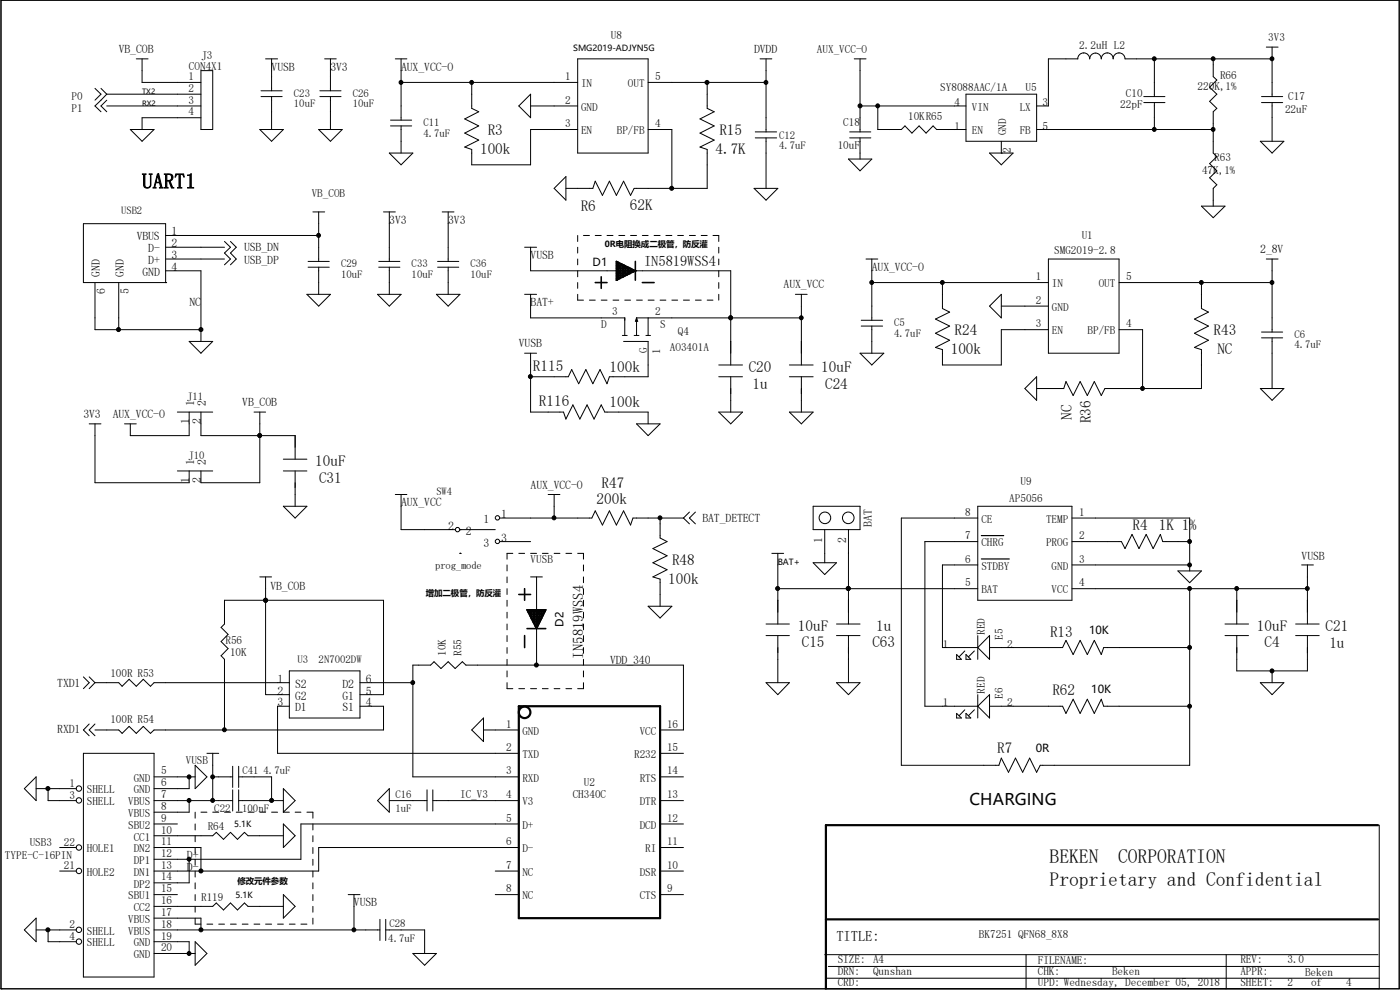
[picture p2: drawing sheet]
<svg xmlns="http://www.w3.org/2000/svg" width="297mm" height="210mm" viewBox="0 0 297 210" stroke-linecap="round" stroke-linejoin="round" font-family="sans-serif">
<g fill="none" stroke="#000" stroke-width=".21">
<path d="M.2 0h296.6v209.8h-296.6zM20.2 18.8l1.2 1.2-1.2 1.3M21.4 18.8l1.2 1.2M22.6 20h20M22.6 20l-2.4 2.5 1.2 1.2M28.9 12.5h2.5M30.1 12.5v5h12.5M42.6 15h2.5v12.5h-2.5zM55.4 19.3h4.5M56.3 12.5h2.6M57.6 12.5v6.8M67.9 19.3h4.4"/>
<path d="M68.9 12.5h2.4M70.1 12.5v6.8M83.9 12.5h2.4M85.1 17.5h37.5M85.1 12.5v13M100.1 17.5v5.5l1.5 .7-3 1.5 3 1.5-3 1.5 3 1.5-3 1.5 1.5 .5v3.3h12.5v-7.5h10M122.6 12.5h14.9v20h-14.9zM137.5 17.5h25M150 17.5v5.5l1.5 .7-3 1.5 3 1.5-3 1.5 3 1.5-3 1.5 1.5 .5v8.3h-15.5l-.7 1.4-1.5-3-1.5 3-1.5-3-1.5 3-1.5-3-.5 1.6h-5.7M161.2 12.5h2.5M162.5 12.5v15.5M181.2 12.5h2.5"/>
<path d="M182.5 12.5v15.5M204.9 20h15v10h-15zM228.6 12.5a1.27 1.27 0 0 1 1.3-1.3 1.27 1.27 0 0 1 1.3 1.3 1.23 1.23 0 0 1 1.2-1.2 1.23 1.23 0 0 1 1.2 1.2 1.27 1.27 0 0 1 1.3-1.3 1.27 1.27 0 0 1 1.3 1.3M228.7 12.5h-6.3v10h-2.5M236.1 12.5a1.27 1.27 0 0 1 1.3-1.3 1.27 1.27 0 0 1 1.3 1.3h31.2M244.9 12.5v8M257.4 12.5v3.8l.7 .7-1.5 1.5 1.5 1.5-1.5 1.5 1.5 1.5-.7 .7v8.8l.7 .7-1.5 1.5 1.5 1.5-1.5 1.5 1.5 1.5-.7 .8v3.7M268.6 10h2.5M269.9 12.5h.1M269.9 10v10.5M22.6 22.5h20M22.6 21.3l-1.2 1.2 1.2 1.2"/>
<path d="M27.6 27.5h5.1l-2.6 2.5zM42.6 25h-12.5v2.5M55.1 27.5h5l-2.5 2.5zM55.4 20.5h4.5M57.6 20.5v7M67.6 27.5h5l-2.5 2.5zM67.9 20.5h4.4M70.1 20.5v7M82.6 32.5h5l-2.5 2.5zM82.8 26.7h4.5M82.8 25.5h4.5M85.1 26.7v5.8"/>
<path d="M110.1 22.5l2.5-2.5v5zM112.6 22.5h10M117.6 40l2.5-2.5v5zM137.5 27.5h5v12.5M160 40h5l-2.5 2.5zM160.2 29.3h4.6M160.2 28h4.6M162.5 29.3v10.7M180 33.7h5l-2.5 2.5zM180.3 29.3h4.4M180.3 28h4.4M182.5 29.3v4.4"/>
<path d="M182.5 22.5h22.4M186.2 22.5v5h5l.8-.8 1.5 1.5 1.5-1.5 1.5 1.5 1.5-1.5 .7 .8h6.2M209.9 32.5h5l-2.5 2.5zM212.4 32.5h.1M212.4 30v2.5M219.9 27.5h37.5M242.7 21.8h4.4M242.7 20.5h4.4M244.9 21.8v5.7M267.4 30h5l-2.5 2.5zM267.6 21.8h4.5M267.6 20.5h4.5"/>
<path d="M269.9 21.8v8.2M17.7 47.5h17.4v12.4h-17.4zM20.2 59.9v10h22.4M25.2 59.9v10M35.1 59.9h.1M35.1 50h32.5M35.1 54.9h12.5M35.1 57.4h7.5v15M35.1 52.5h12.5M47.6 51.2l1.3 1.3-1.3 1.2 1.3 1.2-1.3 1.3M48.9 51.2l1.2 1.3-1.2 1.2 1.2 1.2-1.2 1.3M65.4 56.7h4.4"/>
<path d="M65.4 55.5h4.4M66.4 45h2.5M67.6 45v10.5M67.6 56.7v5.7M80.3 56.7h4.5M80.3 55.5h4.5M81.4 45h2.5M82.6 45v10.5M82.6 56.7v5.7M92.8 56.7h4.5M92.8 55.5h4.5M93.8 45h2.5"/>
<path d="M95.1 45v10.5M95.1 56.7v5.7M111.3 52.5h2.5M112.6 52.5v4.9h18.7M122.6 50v1.2M122.6 52.5v1.2M122.6 54.9v1.3M122.6 57.4v1.3M122.6 59.9v1.3M123.8 50h1.3M126.3 50h1.3M128.8 50h1.2"/>
<path d="M131.3 50h1.2M133.8 50h1.2M133.8 57.4h21.2v20M136.3 50h1.2M138.8 50h1.2M141.3 50h1.2M143.8 50h1.2M146.3 50h1.2M148.8 50h1.2M151.3 50h1.2v1.2M152.5 52.5v1.2M152.5 54.9v1.3"/>
<path d="M152.5 57.4v1.3M152.5 59.9v1.3M183.7 54.9h2.5M185 59.9h37.4M185 54.9v13M199.9 59.9v5.5l1.6 .8-3 1.5 3 1.5-3 1.5 3 1.5-3 1.5 1.4 .5v3.2h12.5v-7.5h10M222.4 54.9h15v20h-15zM237.4 59.9h32.5M254.9 59.9v5.5l1.5 .8-3 1.5 3 1.5-3 1.5 3 1.5-3 1.5 1.5 .5v8.2h-20.5l-.8 1.5-1.4-3-1.5 3-1.5-3-1.5 3-1.6-3-.4 1.5h-5.8M254.9 43.7h5l-2.5 2.5zM268.6 54.9h2.5M269.9 54.9v15.5"/>
<path d="M40.1 72.4h5l-2.5 2.5zM65.1 62.4h5l-2.5 2.5zM80.1 62.4h5l-2.5 2.5zM92.6 62.4h5l-2.5 2.5zM111.3 74.9h2.5M111.3 62.4h2.5M112.6 74.9v12.5h6.9l.6 1.5 1.4-3 1.5 3 1.5-3 1.5 3 1.6-3 .7 1.5h9.2v2.5M112.6 62.4v5h19.9v3.8M122.6 62.4v1.3h1.2M125.1 63.7h1.2M127.6 63.7h1.2M130 63.7h1.3"/>
<path d="M132 71.2h1.1M132.3 72.4h5.2v7.5h-8.2l-.5 1.5-1.5-3-1.5 3-1.5-3-1.5 3-1.5-3-.7 1.5h-8M132.5 63.7h1.3M134.5 71.2h1.1M135 63.7h1.3M135 67.4v3.8M135 67.4l.3 .8h-.5zM135 67.4h35M137 71.2h1M137.5 63.7h1.3M137.5 67.4v3.8M140 63.7h1.3"/>
<path d="M142.5 63.7h1.3M145 63.7h1.3M147.5 63.7h1.3M150 63.7h1.3M152.5 62.4v1.3M152.5 79.9h5M152.5 77.4h5M155 67.4h.1M155 79.9v7.5M167.5 79.9h5M167.5 77.4h5M168.7 62.4h2.5"/>
<path d="M170 62.4v15M170 79.9v7.5M182.5 74.9h5l-2.5 2.5zM182.7 69.2h4.5M182.7 67.9h4.5M185 69.2v5.7M212.4 64.9h10M212.4 62.4v5l-2.5-2.5zM219.9 79.9v5l-2.5-2.5zM237.4 69.9h5v12.5M267.6 71.7h4.5M267.6 70.4h4.5"/>
<path d="M269.9 71.7v10.7M18.9 89.9h2.5M20.2 89.9v12.5h19.9v-2.5M26.4 89.9h2.5M37.6 87.4h7.5M37.6 99.9h7.5M40.1 87.4v5h-12.5v-2.5M42.6 87.4v5h20v5M53.9 87.4h2.4M55.1 92.4h.1M55.1 87.4v15h-12.5v-2.5M60.1 99.9h5"/>
<path d="M60.1 97.4h5M62.6 99.9v7.5M135 89.9h5l-2.5 2.5zM152.5 87.4h5l-2.5 2.5zM167.5 87.4h5l-2.5 2.5zM267.4 82.4h5l-2.5 2.5zM60.1 107.4h5l-2.5 2.5zM83.9 104.9h2.4M85.1 104.9v7.5h11.5M97.6 112.4h.1M97.6 117.4h.1M97.6 112.4h7.5"/>
<path d="M106.1 114.9h6.5M106.1 109.9h19.5l.7-1.5 1.5 3 1.5-3 1.5 3 1.5-3 1.5 3 .5-1.5h10.7M107.6 119.8v1.3M108.8 117.4h-1.2v1.2M110.1 117.4h1.2M112.6 117.4h1.2M115.1 117.4h1.2M116.3 104.9h2.5M117.6 117.4h1.2M117.6 104.9v5M120.1 117.4h1.2M122.6 117.4h1.2v1.2"/>
<path d="M123.8 119.8v1.3M140 109.9v4.2l1.5 .8-3 1.5 3 1.5-3 1.5 3 1.5-3 1.5 1.5 .5v5.7M145 109.9l1.3 1.2M146.3 108.6l-1.3 1.3M147.5 108.6l-1.2 1.3 1.2 1.2M163.7 117.4h2.5M165 117.4v15M172.5 107.4h10v5h-10zM172.5 119.4h5l-2.5 2.5zM175 112.4v7M180 112.4v20M207.4 114.9h-11.2v34.9h11.2"/>
<path d="M207.4 109.9h-16.2v52.4h20.7l.5-1.5 1.6 3 1.4-3 1.6 3 1.4-3 1.5 3 .8-1.5h31.7v-37.4M207.4 107.4h20v19.9h-20zM207.4 119.8h-7.5v17.6h7.5M227.4 114.9h10.5l.8 1.5 1.5-3 1.4 3 1.6-3 1.4 3 1.6-3 .5 1.5h5.7M227.4 109.9h25v11.2M227.4 119.8h25M276.1 119.8h2.5M277.4 119.8v12.6M55.1 122.4h2.5M56.3 127.3h.1M56.3 122.4v25h5.1M107.6 122.4v1.2"/>
<path d="M107.6 124.9v1.2M107.6 127.3v1.3M107.6 129.9v1.2M107.6 132.4v1.2M107.6 134.8v1.3M107.6 137.4v1.2M107.6 139.9v1.2M112.6 122.4h2.5M113.8 122.4v7.5M113.8 132.4v8.7M123.8 122.4v1.2M123.8 124.9v1.2"/>
<path d="M123.8 127.3v1.3M123.8 129.9v1.2M123.8 132.4v1.2M123.8 134.8v1.3M123.8 137.4v1.2M123.8 139.9v1.2M137.5 128.6h5l-2.5 2.5zM162.5 134.8h5M162.5 132.4h5M165 124.9h42.4M165 134.8v10M177.5 134.8h5"/>
<path d="M177.5 132.4h5M180 124.9h.1M180 134.8v10M202.9 138.9l1.1 1h-1.1zM204.7 138.1l-1.2 1.3M204.9 138.9l1.1 1h-1.1zM206.7 138.1l-1.3 1.3M207.4 134.8v5.1M209.9 137.4h15.5l.7-1.6 1.6 3.1 1.5-3.1 1.5 3.1 1.5-3.1 1.4 3.1 .5-1.5h18.3M209.9 134.8v5.1l-2.5-2.5zM227.4 124.9h50M249.9 121.1h5l-2.5 2.5z"/>
<path d="M259.9 134.8h5M259.9 132.4h5M262.4 134.8v7.5h15v-7.5M262.4 124.9v7.5M274.9 134.8h5M274.9 132.4h5M17.7 159.8h15v47.5h-15zM17.7 143.6l1.2 1.2-1.2 1.3M18.9 153.6l-1.2 1.3 1.2 1.2M18.9 143.6l1.3 1.2M20.2 144.8h5l.7 .8 1.5-1.5 1.5 1.5 1.5-1.5 1.5 1.5 .8-.8h28.7M20.2 153.6l-1.3 1.3 1.3 1.2"/>
<path d="M20.2 144.8l-1.3 1.3M43.9 159.8h2.5M45.1 159.8v10M61.4 149.8h-2.5v10h51.2M61.4 142.3h15v10h-15zM76.4 149.8h5v5.1h-48.7l-.8 .7-1.5-1.5-1.5 1.5-1.5-1.5-1.5 1.5-.7-.7h-5M76.4 144.8h11.2M76.4 147.4h5v-20.1h-33.8v5.1l-.7 .7 1.5 1.5-1.5 1.5 1.5 1.5-1.5 1.5 .7 .8v15M102.6 154.9h7.5M102.6 152.3v5l-2.5-2.4zM107.6 142.3v1.3M107.6 144.8v1.3h1.2"/>
<path d="M110.1 146.1h1.2M112.6 146.1h1.2M115.1 146.1h1.2M117.6 146.1h1.2M120.1 146.1h1.2M123.8 144.8v1.3h-1.2M123.8 142.3v1.3M140 154.9h5v-13.8h-46.2l-.7-.7-1.5 1.4-1.5-1.4-1.5 1.4-1.5-1.4-.7 .7h-3.8v23.7h22.5M140 159.8h5M162.5 144.8h5l-2.5 2.6zM177.5 144.8h5l-2.5 2.6zM202.9 151.3l1.1 1h-1.1z"/>
<path d="M204.7 150.6l-1.2 1.2M204.9 151.3l1.1 1h-1.1zM206.7 150.6l-1.3 1.2M207.4 147.4v4.9M207.4 149.8l2.5-2.4v4.9zM209.9 149.8h15.5l.7 1.5 1.6-3 1.5 3 1.5-3 1.5 3 1.4-3 .5 1.5h18.3M267.4 144.8h5l-2.5 2.6zM269.9 142.3v2.5M7.7 167.3h8.5M7.7 164.8v5l-2.5-2.5zM10.2 167.3v2.5h6M12.7 179.8h3.5"/>
<path d="M32.7 164.8h8.7M32.7 169.8h16.7M32.7 174.8h4.9M32.7 179.8h9.9v5M32.7 177.3h12.4l.8-.7 1.5 1.5 1.5-1.5 1.5 1.5 1.5-1.5 .7 .7h7.5M40.1 169.8v2.5h-7.4M40.1 164.8v2.5h-7.4M41.4 162.3l2.5 2.5-2.5 2.5zM41.4 172.3v1.3M41.4 174.8v1.3M41.4 177.3v1.3M41.4 179.8v1.3"/>
<path d="M42.6 172.3h1.3M45.1 172.3h1.3M45.1 164.8h4.3M47.6 172.3h1.3M49.4 162.6v4.4M49.4 167.6v4.4M50.1 172.3h1.3M50.6 164.8h7v5M50.6 169.8h9.5M50.6 162.6v4.4M50.6 167.6v4.4M52.6 172.3h1.3"/>
<path d="M55.1 172.3h1.2M57.6 172.3h1.3M60.1 172.3h1.3M60.1 167.3l2.5 2.5-2.5 2.5zM60.1 174.8l2.5 2.5-2.5 2.5zM62.6 172.3h1.2M65.1 172.3h1.3v1.3M66.4 174.8v1.3M66.4 177.3v1.3M66.4 179.8v1.3M82.6 169.8h8M82.6 167.3v5l-2.5-2.5z"/>
<path d="M90.6 167.6v4.4M91.8 169.8h18.3M91.8 167.6v4.4M110.1 179.8h-42.5v5h-34.9M110.1 174.8h-46.3v7.5h-31.1M140 164.8h5M140 169.8h5M140 174.8h5M140 179.8h5M292.6 175v34.8M7.7 197.3h8.5M7.7 194.8v5l-2.5-2.5z"/>
<path d="M10.2 197.3v2.5h6M12.7 184.8h3.5M32.7 189.8h4.9M32.7 194.8h9.9v2.5M32.7 192.3h12.4l.8-.7 1.5 1.4 1.5-1.4 1.5 1.4 1.5-1.4 .7 .7h7.5M32.7 197.3h47.9M32.7 199.8h7.4v2.5M40.1 182.3v5h-7.4M41.4 182.3v1.3M41.4 184.8v1.3M41.4 187.3v1.3M41.4 189.8v1.3"/>
<path d="M41.4 192.3v1.2M41.4 194.8v1.2h1.2M41.4 199.8l2.5 2.5-2.5 2.5zM43.9 196h1.2M46.4 196h1.2M48.9 196h1.2M51.4 196h1.2M53.9 196h1.2M56.3 196h1.3M58.9 196h1.2M60.1 189.8l2.5 2.5-2.5 2.5zM61.4 196h1.2"/>
<path d="M63.8 196h1.3M66.4 182.3v1.3M66.4 184.8v1.3M66.4 187.3v1.3M66.4 189.8v1.3M66.4 192.3v1.2M66.4 194.8v1.2M73.9 189.8h2.5M75.1 189.8v7.5M80.6 195v4.5M81.8 197.3h8.3v5M81.8 195v4.5"/>
<path d="M105.1 184.8h5M105.1 189.8h5M140 184.8h5M140 189.8h5M.2 209.8h.1M32.7 202.3h8.7M87.6 202.3h5l-2.5 2.5zM175 202.5h117.4M175.5 207.5h117.1M175.7 205h116.9M217.7 202.5v7.3M260.1 202.5v7.3"/>
<circle cx="97.1" cy="112.4" r=".47"/>
<circle cx="105.5" cy="109.9" r=".47"/>
<circle cx="105.5" cy="114.9" r=".47"/>
<circle cx="175" cy="109.9" r="1.23"/>
<circle cx="180" cy="109.9" r="1.23"/>
<circle cx="16.7" cy="179.8" r=".57"/>
<circle cx="16.7" cy="169.8" r=".57"/>
<circle cx="16.7" cy="167.3" r=".57"/>
<circle cx="16.7" cy="184.8" r=".57"/>
<circle cx="16.7" cy="197.3" r=".57"/>
<circle cx="16.7" cy="199.7" r=".57"/>
</g>
<g fill="none" stroke="#000" stroke-width=".47">
<path d="M110.1 149.8h29.9v45h-29.9zM292.4 175h-117.2v34.8M175.2 195h117.2"/>
<circle cx="111.3" cy="151.1" r="1.23"/>
</g>
<path d="M208.2 113.6h4.7M208.2 118.6h5.9" fill="none" stroke="#000" stroke-width=".25"/>
<g fill="none" stroke="#000" stroke-width=".34">
<path d="M126.3 59.9h2.5M127.6 58.7v2.5M130.8 55.5l4 1.9-4 2zM130.8 59.1h.7M130.8 58.8h1.4M130.8 58.4h2.2M130.8 58h2.9M130.8 57.7h3.6M130.8 57.4h3.8M130.8 57h3.1M130.8 56.6h2.4M130.8 56.3h1.7"/>
<path d="M130.8 56h1M130.8 55.6h.3M130.9 55.5v3.9M131.3 55.7v3.5M131.6 55.9v3.1M132 56v2.8M132.3 56.2v2.4M132.7 56.4v2.1M133.1 56.6v1.7M133.4 56.7v1.4M133.7 56.9v1.1M134.1 57.1v.7"/>
<path d="M134.5 57.3v.3M134.8 55.5v3.9M136.3 59.9h2.5M110.1 126.1h2.5M111.3 124.9v2.4M111.3 134.8v2.6M111.8 129.4h4l-2 3.9zM111.8 133.3h4M112 129.7h3.7M112.1 129.4v.5M112.2 130h3.2M112.3 130.4h3"/>
<path d="M112.4 129.4v1.2M112.5 130.8h2.6M112.6 131.1h2.4M112.7 129.4v1.9M112.9 131.5h1.9M113 131.8h1.6M113.1 129.4v2.6M113.2 132.2h1.2M113.4 132.5h.9M113.5 129.4v3.4M113.6 132.9h.4M113.7 133.2h.2"/>
<path d="M113.8 129.4v3.9M114.1 129.4v3.3M114.5 129.4v2.6M114.9 129.4v1.9M115.2 129.4v1.2M115.5 129.4v.5"/>
</g>
<g fill="#000">
<circle cx="130.8" cy="59.4" r=".17"/>
<circle cx="134.8" cy="57.4" r=".17"/>
</g>
<g fill="#000" stroke="#000" stroke-width=".21">
<circle cx="85.1" cy="17.5" r=".41"/>
<circle cx="100" cy="17.5" r=".41"/>
<circle cx="150" cy="17.5" r=".42"/>
<circle cx="162.5" cy="17.5" r=".41"/>
<circle cx="244.9" cy="12.5" r=".41"/>
<circle cx="257.4" cy="12.5" r=".41"/>
<circle cx="269.8" cy="12.5" r=".41"/>
<circle cx="142.5" cy="39.9" r=".42"/>
<circle cx="182.5" cy="22.5" r=".42"/>
<circle cx="186.2" cy="22.5" r=".41"/>
<circle cx="244.9" cy="27.5" r=".41"/>
<circle cx="257.4" cy="27.5" r=".41"/>
<circle cx="67.6" cy="49.9" r=".41"/>
<circle cx="184.9" cy="59.9" r=".41"/>
<circle cx="199.9" cy="59.9" r=".41"/>
<circle cx="254.9" cy="59.9" r=".41"/>
<circle cx="269.8" cy="59.9" r=".41"/>
<circle cx="25.1" cy="69.9" r=".42"/>
<circle cx="42.6" cy="69.9" r=".42"/>
<circle cx="112.5" cy="79.9" r=".42"/>
<circle cx="155" cy="67.4" r=".41"/>
<circle cx="170" cy="67.4" r=".41"/>
<circle cx="55.1" cy="92.4" r=".41"/>
<circle cx="242.4" cy="82.4" r=".41"/>
<circle cx="117.5" cy="109.9" r=".41"/>
<circle cx="140" cy="109.9" r=".41"/>
<circle cx="252.4" cy="119.8" r=".41"/>
<circle cx="252.4" cy="114.9" r=".41"/>
<circle cx="56.3" cy="127.3" r=".42"/>
<circle cx="165" cy="124.8" r=".42"/>
<circle cx="180" cy="124.8" r=".42"/>
<circle cx="252.4" cy="124.8" r=".41"/>
<circle cx="252.4" cy="137.4" r=".41"/>
<circle cx="262.4" cy="124.8" r=".41"/>
<circle cx="277.3" cy="124.8" r=".41"/>
<circle cx="47.6" cy="154.8" r=".41"/>
<circle cx="87.6" cy="144.8" r=".41"/>
<circle cx="113.8" cy="141.1" r=".42"/>
<circle cx="252.4" cy="149.8" r=".41"/>
<circle cx="269.8" cy="142.3" r=".41"/>
<circle cx="10.2" cy="167.3" r=".42"/>
<circle cx="40.1" cy="164.8" r=".41"/>
<circle cx="40.1" cy="169.8" r=".41"/>
<circle cx="45.1" cy="169.8" r=".41"/>
<circle cx="45.1" cy="164.8" r=".41"/>
<circle cx="57.6" cy="169.8" r=".42"/>
<circle cx="10.2" cy="197.3" r=".42"/>
<circle cx="40.1" cy="182.3" r=".41"/>
<circle cx="42.6" cy="184.8" r=".42"/>
<circle cx="42.6" cy="197.3" r=".42"/>
<circle cx="75.1" cy="197.3" r=".41"/>
<circle cx="40.1" cy="202.3" r=".41"/>
</g>
<text font-size="4.5" x="30.1" y="40">UART1</text>
<g font-size="4.1">
<text x="222.7" y="183">BEKEN</text>
<text x="237.2" y="183">CORPORATION</text>
<text x="222.7" y="188">Proprietary and Confidential</text>
</g>
<text font-size="3.4" x="205.7" y="170.8">CHARGING</text>
<g font-size="3.2">
<text x="103.5" y="28.7">R3</text>
<text x="152.6" y="28.7">R15</text>
<text x="101.9" y="32.7">100k</text>
<text x="151.8" y="32.7">4.7K</text>
<text x="123.2" y="44.7">R6</text>
<text x="133.6" y="44.4">62K</text>
<text x="202.5" y="71.2">R24</text>
<text x="257.5" y="71.2">R43</text>
<text x="201.7" y="75.2">100k</text>
<text x="258.3" y="75.2">NC</text>
<text x="113.1" y="78.7">R115</text>
<text x="129.3" y="78.9">100k</text>
<text x="158.8" y="78.9">C20</text>
<text x="159.6" y="82.4">1u</text>
<text x="174.2" y="78.9">10uF</text>
<text x="175" y="82.4">C24</text>
<text x="114.3" y="86.1">R116</text>
<text x="129.3" y="86.4">100k</text>
<text x="227.4" y="89" transform="rotate(-90 227.4 89)">NC</text>
<text x="231.4" y="89.8" transform="rotate(-90 231.4 89.8)">R36</text>
<text x="66.9" y="98.9">10uF</text>
<text x="67.7" y="102.4">C31</text>
<text x="126.6" y="106.9">200k</text>
<text x="127.6" y="103.4">R47</text>
<text x="240.3" y="112.4">R4</text>
<text x="245.9" y="112.4">1K 1%</text>
<text x="142.6" y="119.8">R48</text>
<text x="141.8" y="123.9">100k</text>
<text x="169.3" y="133.9">10uF</text>
<text x="170.1" y="137.3">C15</text>
<text x="185.1" y="137.3">C63</text>
<text x="185.9" y="133.9">1u</text>
<text x="222.8" y="135.1">R13</text>
<text x="266.7" y="133.9">10uF</text>
<text x="268.3" y="137.3">C4</text>
<text x="281.2" y="133.9">C21</text>
<text x="282" y="137.4">1u</text>
<text x="223.3" y="147.4">R62</text>
<text x="211.6" y="159.8">R7</text>
</g>
<g font-size="3.1">
<text x="136.7" y="56.4">IN5819WSS4</text>
<text x="123.7" y="139.7" transform="rotate(-90 123.7 139.7)">IN5819WSS4</text>
<text x="177.5" y="199.5">TITLE:</text>
</g>
<g font-size="2.5">
<text x="25.2" y="11.3">VB_COB</text>
<text x="160" y="11.3">DVDD</text>
<text x="57.6" y="15">VUSB</text>
<text x="70.1" y="15">3V3</text>
<text x="85.1" y="15">AUX_VCC-O</text>
<text x="82.6" y="47.5">3V3</text>
<text x="95.1" y="47.5">3V3</text>
<text x="29" y="51">VBUS</text>
<text x="31.5" y="53.5">D-</text>
<text x="36.4" y="50">1</text>
<text x="36.4" y="52.5">2</text>
<text x="51.8" y="53.2">USB_DN</text>
<text x="267.4" y="53.7">2_8V</text>
<text x="21.2" y="58.7" transform="rotate(-90 21.2 58.7)">GND</text>
<text x="26.2" y="58.7" transform="rotate(-90 26.2 58.7)">GND</text>
<text x="30.2" y="58.5">GND</text>
<text x="31.5" y="56">D+</text>
<text x="36.4" y="57.4">4</text>
<text x="36.4" y="54.9">3</text>
<text x="51.8" y="56">USB_DP</text>
<text x="112.6" y="54.9">VUSB</text>
<text x="185" y="57.4">AUX_VCC-O</text>
<text x="22.3" y="62.4" transform="rotate(-90 22.3 62.4)">6</text>
<text x="27.3" y="62.4" transform="rotate(-90 27.3 62.4)">5</text>
<text x="40.2" y="64.9">NC</text>
<text x="112.6" y="64.9">BAT+</text>
<text x="166.2" y="61.2">AUX_VCC</text>
<text x="110.1" y="73.7">VUSB</text>
<text x="17.7" y="88.7">3V3</text>
<text x="23.9" y="88.7">AUX_VCC-O</text>
<text x="40.1" y="90" transform="rotate(-90 40.1 90)">1</text>
<text x="41.2" y="86.1" transform="rotate(-90 41.2 86.1)">1</text>
<text x="42.6" y="90" transform="rotate(-90 42.6 90)">2</text>
<text x="43.7" y="86.1" transform="rotate(-90 43.7 86.1)">2</text>
<text x="51.4" y="86.1">VB_COB</text>
<text x="41.2" y="98.6" transform="rotate(-90 41.2 98.6)">1</text>
<text x="43.7" y="98.6" transform="rotate(-90 43.7 98.6)">2</text>
<text x="40.1" y="102.4" transform="rotate(-90 40.1 102.4)">1</text>
<text x="42.6" y="102.4" transform="rotate(-90 42.6 102.4)">2</text>
<text x="85.1" y="107.4">AUX_VCC</text>
<text x="112.6" y="103.6">AUX_VCC-O</text>
<text x="95.1" y="112.4">2</text>
<text x="98.8" y="113.4">2</text>
<text x="102.6" y="111">1</text>
<text x="106.3" y="109.9">1</text>
<text x="149" y="110.7">BAT_DETECT</text>
<text x="185" y="111.8" transform="rotate(-90 185 111.8)">BAT</text>
<text x="102.6" y="116">3</text>
<text x="106.3" y="114.9">3</text>
<text x="174.5" y="115.1" transform="rotate(-90 174.5 115.1)">1</text>
<text x="179.5" y="115.1" transform="rotate(-90 179.5 115.1)">2</text>
<text x="276.1" y="118.9">VUSB</text>
<text x="57.4" y="125.1">VB_COB</text>
<text x="129.4" y="140.8">VDD_340</text>
<text x="12.1" y="145.8">TXD1</text>
<text x="58.9" y="144.8">1</text>
<text x="58.9" y="147.4">2</text>
<text x="58.9" y="149.8">3</text>
<text x="62.6" y="145.9">S2</text>
<text x="62.6" y="148.4">G2</text>
<text x="72.6" y="145.9">D2</text>
<text x="72.6" y="148.4">G1</text>
<text x="77.6" y="149.8">4</text>
<text x="77.6" y="144.8">6</text>
<text x="77.6" y="147.4">5</text>
<text x="12.1" y="155.6">RXD1</text>
<text x="62.6" y="150.9">D1</text>
<text x="72.6" y="150.9">S1</text>
<text x="39.7" y="182.3">D+</text>
<text x="39.7" y="184.8">D-</text>
<text x="75.1" y="192.3">VUSB</text>
</g>
<g font-size="2.4">
<text x="129.6" y="8.3">U8</text>
<text x="173.3" y="11.3">AUX_VCC-O</text>
<text x="229" y="10.5">2.2uH L2</text>
<text x="269.1" y="8.8">3V3</text>
<text x="40" y="17">1</text>
<text x="40.1" y="14.8">CON4X1</text>
<text x="42.7" y="12.5">J3</text>
<text x="119.9" y="17">1</text>
<text x="139" y="17">5</text>
<text x="258.8" y="16.7">R66</text>
<text x="15.2" y="21.3">P0</text>
<text x="15.2" y="23.7">P1</text>
<text x="40" y="19.5">2</text>
<text x="40" y="22">3</text>
<text x="119.9" y="22">2</text>
<text x="123.3" y="18.5">IN</text>
<text x="123.3" y="23.5">GND</text>
<text x="133.2" y="18.5">OUT</text>
<text x="199.5" y="19.3">SY8088AAC/1A</text>
<text x="202.5" y="22.5">4</text>
<text x="206.2" y="23.5">VIN</text>
<text x="216.3" y="23.5">LX</text>
<text x="217.6" y="19.3">U5</text>
<text x="221.2" y="22.5">3</text>
<text x="237.7" y="23">22pF</text>
<text x="238.8" y="20.5">C10</text>
<text x="254.1" y="19">220K,1%</text>
<text x="272.6" y="24">22uF</text>
<text x="273.3" y="21.3">C17</text>
<text x="40" y="24.5">4</text>
<text x="119.9" y="27">3</text>
<text x="123.3" y="28.5">EN</text>
<text x="130.9" y="28.5">BP/FB</text>
<text x="139" y="27">4</text>
<text x="178.9" y="26.7">C18</text>
<text x="192.7" y="25.5">10KR65</text>
<text x="202.5" y="27.5">1</text>
<text x="206.2" y="28.5">EN</text>
<text x="213.4" y="28.7" transform="rotate(-90 213.4 28.7)">GND</text>
<text x="216.3" y="28.5">FB</text>
<text x="221.2" y="27.5">5</text>
<text x="177.7" y="31.7">10uF</text>
<text x="214.5" y="32.4" transform="rotate(-90 214.5 32.4)">2</text>
<text x="257.6" y="34.2">R63</text>
<text x="66.1" y="41.7">VB_COB</text>
<text x="255" y="37">47K,1%</text>
<text x="223.6" y="54">SMG2019-2.8</text>
<text x="229.5" y="50.7">U1</text>
<text x="219.8" y="59.4">1</text>
<text x="238.9" y="59.4">5</text>
<text x="219.8" y="64.4">2</text>
<text x="223.2" y="61">IN</text>
<text x="223.2" y="66">GND</text>
<text x="233.1" y="61">OUT</text>
<text x="127.6" y="69.7">D</text>
<text x="129.8" y="66.9">3</text>
<text x="139" y="66.9">2</text>
<text x="140.1" y="69.7">S</text>
<text x="143.8" y="71.2">Q4</text>
<text x="219.8" y="69.4">3</text>
<text x="223.2" y="71">EN</text>
<text x="230.7" y="71">BP/FB</text>
<text x="238.9" y="69.4">4</text>
<text x="137.3" y="74.9" transform="rotate(-90 137.3 74.9)">G</text>
<text x="140" y="75.1" transform="rotate(-90 140 75.1)">1</text>
<text x="142.1" y="74.5">AO3401A</text>
<text x="214.1" y="106.4">AP5056</text>
<text x="216.5" y="102.9">U9</text>
<text x="204.8" y="109.4">8</text>
<text x="208.2" y="110.9">CE</text>
<text x="221.9" y="110.9">TEMP</text>
<text x="228.9" y="109.4">1</text>
<text x="112.6" y="119.4">VUSB</text>
<text x="204.8" y="114.4">7</text>
<text x="204.8" y="119.4">6</text>
<text x="208.2" y="115.9">CHRG</text>
<text x="221.9" y="115.9">PROG</text>
<text x="228.9" y="114.4">2</text>
<text x="228.9" y="119.4">3</text>
<text x="204.8" y="124.4">5</text>
<text x="208.2" y="120.9">STDBY</text>
<text x="208.2" y="125.9">BAT</text>
<text x="223.1" y="120.9">GND</text>
<text x="223.1" y="125.9">VCC</text>
<text x="228.9" y="124.4">4</text>
<text x="47.8" y="136.6">R56</text>
<text x="200" y="137.4">1</text>
<text x="209" y="134.7" transform="rotate(-90 209 134.7)">RED</text>
<text x="212.7" y="135.7" transform="rotate(-90 212.7 135.7)">E5</text>
<text x="213.7" y="137.4">2</text>
<text x="23.4" y="143.6">100R R53</text>
<text x="48.8" y="139.1">10K</text>
<text x="94.6" y="139.1" transform="rotate(-90 94.6 139.1)">10K</text>
<text x="97.9" y="139.1" transform="rotate(-90 97.9 139.1)">R55</text>
<text x="200" y="149.8">1</text>
<text x="209" y="147.2" transform="rotate(-90 209 147.2)">RED</text>
<text x="212.7" y="148.2" transform="rotate(-90 212.7 148.2)">E6</text>
<text x="213.7" y="149.8">2</text>
<text x="23.4" y="153.3">100R R54</text>
<text x="107.4" y="154.3">1</text>
<text x="110.8" y="155.9">GND</text>
<text x="135.7" y="155.9">VCC</text>
<text x="141.5" y="154.3">16</text>
<text x="107.4" y="159.3">2</text>
<text x="110.8" y="160.8">TXD</text>
<text x="134.5" y="160.8">R232</text>
<text x="141.5" y="159.3">15</text>
<text x="14.7" y="167">1</text>
<text x="28.4" y="165.8">GND</text>
<text x="34.2" y="166.8">6</text>
<text x="34.2" y="164.3">5</text>
<text x="39.4" y="162.1">VUSB</text>
<text x="107.4" y="164.3">3</text>
<text x="110.8" y="165.8">RXD</text>
<text x="123.9" y="166.8">U2</text>
<text x="135.7" y="165.8">RTS</text>
<text x="141.5" y="164.3">14</text>
<text x="14.7" y="169.5">3</text>
<text x="18.4" y="170.9">SHELL</text>
<text x="18.4" y="168.3">SHELL</text>
<text x="27.2" y="173.3">VBUS</text>
<text x="27.2" y="170.9">VBUS</text>
<text x="28.4" y="168.3">GND</text>
<text x="34.2" y="171.8">8</text>
<text x="34.2" y="169.3">7</text>
<text x="97.6" y="169.3">IC_V3</text>
<text x="107.4" y="169.3">4</text>
<text x="110.8" y="170.9">V3</text>
<text x="121.5" y="169.3">CH340C</text>
<text x="135.7" y="170.9">DTR</text>
<text x="141.5" y="169.3">13</text>
<text x="6.3" y="179.5">USB3</text>
<text x="13.5" y="179.5">22</text>
<text x="27.2" y="175.8">SBU2</text>
<text x="28.4" y="178.3">CC1</text>
<text x="34.2" y="179.3">11</text>
<text x="34.2" y="176.8">10</text>
<text x="34.2" y="174.3">9</text>
<text x="44.1" y="176.1">R64</text>
<text x="107.4" y="174.3">5</text>
<text x="107.4" y="179.3">6</text>
<text x="110.8" y="175.8">D+</text>
<text x="135.7" y="175.8">DCD</text>
<text x="141.5" y="179.3">11</text>
<text x="141.5" y="174.3">12</text>
<text x="1.1" y="182.3">TYPE-C-16PIN</text>
<text x="13.5" y="184.4">21</text>
<text x="18.4" y="180.8">HOLE1</text>
<text x="18.4" y="185.8">HOLE2</text>
<text x="28.4" y="183.3">DP1</text>
<text x="28.4" y="180.8">DN2</text>
<text x="28.4" y="185.8">DN1</text>
<text x="34.2" y="181.8">12</text>
<text x="34.2" y="184.3">13</text>
<text x="107.4" y="184.3">7</text>
<text x="110.8" y="180.8">D-</text>
<text x="110.8" y="185.8">NC</text>
<text x="135.7" y="185.8">DSR</text>
<text x="136.9" y="180.8">RI</text>
<text x="141.5" y="184.3">10</text>
<text x="27.2" y="190.8">SBU1</text>
<text x="28.4" y="188.3">DP2</text>
<text x="34.2" y="186.8">14</text>
<text x="34.2" y="189.3">15</text>
<text x="34.2" y="191.8">16</text>
<text x="42.7" y="191.1">R119</text>
<text x="107.4" y="189.3">8</text>
<text x="110.8" y="190.8">NC</text>
<text x="135.7" y="190.8">CTS</text>
<text x="141.5" y="189.3">9</text>
<text x="14.7" y="196.9">2</text>
<text x="27.2" y="195.8">VBUS</text>
<text x="28.4" y="193.3">CC2</text>
<text x="34.2" y="194.3">17</text>
<text x="34.2" y="196.8">18</text>
<text x="14.7" y="199.4">4</text>
<text x="18.4" y="200.8">SHELL</text>
<text x="18.4" y="198.3">SHELL</text>
<text x="27.2" y="198.3">VBUS</text>
<text x="28.4" y="200.8">GND</text>
<text x="28.4" y="203.3">GND</text>
<text x="34.2" y="199.3">19</text>
<text x="34.2" y="201.8">20</text>
<text x="207.7" y="199.1">BK7251 QFN68_8X8</text>
<text x="177.7" y="204.3">SIZE: A4</text>
<text x="177.7" y="206.8">DRN:</text>
<text x="177.7" y="209.3">CRD:</text>
<text x="185.2" y="206.8">Qunshan</text>
<text x="220.2" y="206.8">CHK:</text>
<text x="220.2" y="204.5">FILENAME:</text>
<text x="220.2" y="209.3">UPD: Wednesday, December 05, 2018</text>
<text x="235.9" y="206.8">Beken</text>
<text x="263.1" y="204.3">REV:</text>
<text x="263.2" y="206.8">APPR:</text>
<text x="263.2" y="209.3">SHEET:</text>
<text x="273.1" y="209.3">2</text>
<text x="273.1" y="204.3">3.0</text>
<text x="276.9" y="207">Beken</text>
<text x="278.1" y="209.3">of</text>
<text x="285.6" y="209.3">4</text>
</g>
<g font-size="2.3">
<text x="62.4" y="20.5">C23</text>
<text x="62.4" y="22.7">10uF</text>
<text x="74.8" y="20.5">C26</text>
<text x="74.8" y="22.7">10uF</text>
<text x="89.8" y="26.7">C11</text>
<text x="89.8" y="29">4.7uF</text>
<text x="165.3" y="29.5">C12</text>
<text x="165.3" y="31.7">4.7uF</text>
<text x="72.3" y="56.7">C29</text>
<text x="72.3" y="59">10uF</text>
<text x="87.3" y="56.7">C33</text>
<text x="87.3" y="59">10uF</text>
<text x="99.8" y="56.7">C36</text>
<text x="99.8" y="59">10uF</text>
<text x="125.7" y="56.3">D1</text>
<text x="189.7" y="69.2">C5</text>
<text x="189.7" y="71.4">4.7uF</text>
<text x="274.6" y="71.7">C6</text>
<text x="274.6" y="73.9">4.7uF</text>
<text x="39.7" y="84.8">J11</text>
<text x="40" y="97.4">J10</text>
<text x="119.5" y="132.9" transform="rotate(-90 119.5 132.9)">D2</text>
<text x="231.1" y="134.5">10K</text>
<text x="63.1" y="140.6">U3</text>
<text x="67.6" y="140.6">2N7002DW</text>
<text x="231.5" y="147.1">10K</text>
<text x="219.8" y="159.6">0R</text>
<text x="51.4" y="164.3">C41 4.7uF</text>
<text x="45.5" y="172.3">C22</text>
<text x="51.4" y="172.3">100nF</text>
<text x="83.9" y="169.2">C16</text>
<text x="83.9" y="172.3">1uF</text>
<text x="82.6" y="196.7">C28</text>
<text x="82.4" y="199.7">4.7uF</text>
</g>
<g font-size="2.2">
<text x="25.7" y="45.5">USB2</text>
<text x="92.6" y="105.1">SW4</text>
<text x="92.3" y="120.6">prog_mode</text>
</g>
<g font-size="1.8">
<text x="121.6" y="10.9">SMG2019-ADJYN5G</text>
<text x="128.3" y="52.5">0R电阻换成二极管，防反灌</text>
<text x="165" y="119.8">BAT+</text>
<text x="90.3" y="126.4">增加二极管，防反灌</text>
<text x="49.7" y="175.5">5.1K</text>
<text x="50" y="190.5">5.1K</text>
<text x="50.4" y="187.5">修改元件参数</text>
</g>
<g font-size="1.5">
<text x="30.1" y="20">TX2</text>
<text x="30.1" y="22.5">RX2</text>
</g>
</svg>
